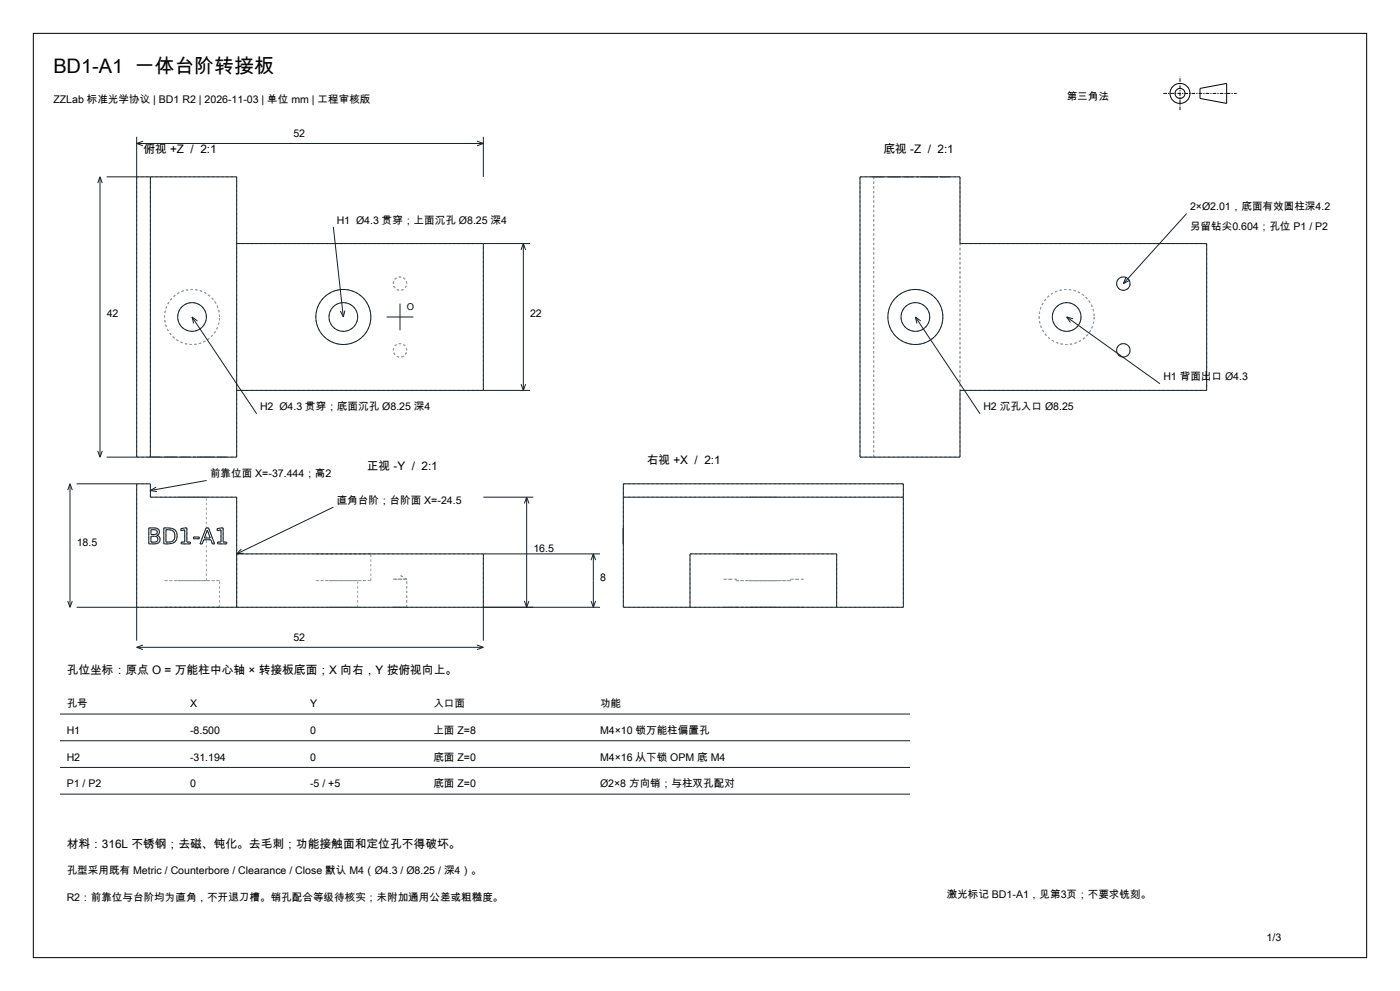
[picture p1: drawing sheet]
<svg xmlns="http://www.w3.org/2000/svg" width="420mm" height="297mm" viewBox="0 0 420 297" stroke-linecap="round" stroke-linejoin="round" font-family="sans-serif">
<g fill="none" stroke="#000" stroke-width=".3">
<path d="M10 10h400v277h-400zM360 26.5l8-1.5v6l-8-1.5z"/>
<circle cx="354" cy="28" r="3"/>
<circle cx="354" cy="28" r="1.5"/>
</g>
<path d="M349 28h22M354 33v-10" fill="none" stroke="#000" stroke-width=".3" stroke-dasharray="1.1 .4 .4 .4" stroke-linecap="butt"/>
<g fill="none" stroke="#8c99a6" stroke-width=".3" stroke-dasharray=".7 .7" stroke-linecap="butt">
<path d="M41 53v84M41 53h30M258 53v84M258 53h4.1M261.6 53h1.7M262.1 53h25.9M262.1 53v84M262.3 53h.9M262.3 53h1M263.2 53h-.9M263.2 53h.5M263.3 53h.7"/>
<path d="M263.3 53h-1M263.3 53h.5M263.4 53h-1.8M263.7 53h.3M263.7 53h-.5M263.8 53h.3M263.8 53h-.5M264 53h.4M264 53h.1M264 53h-.3M264 53h.5M264.1 53h-.7"/>
<path d="M264.1 53h.2M264.1 53h-.3M264.1 53h.1M264.1 53h-.1M264.2 53h-.1M264.3 53h.1M264.3 53h-.2M264.4 53h-.1M264.4 53h-.4M264.4 53h.3M264.5 53h.3M264.6 53h-.5"/>
<path d="M264.6 53h-.2M264.7 53h.1M264.8 53h.2M264.8 53h-.2M264.9 53h-.3M265 53h-.1M266.1 53h1.4M266.8 53h.8M267.5 53h-1.4M267.5 53h1.2M267.6 53h-.8M267.6 53h.8"/>
<path d="M268.4 53h.6M268.4 53h-.8M268.7 53h-1.2M268.7 53h.8M269 53h.4M269 53h-.6M269.4 53h.1M269.4 53h-.4M269.5 53h-.1M269.5 53h-.8M269.5 53h.5M270 53h-.5"/>
<path d="M270 53h.2M270.2 53h-.2M271.3 53h1.1M271.4 53h1M272.4 53h.7M272.4 53h-1.1M273.1 53h1M274.1 53h-2.7M275 53h1.8M276.8 53h-1.8M277 53h1.8M277.7 53h-.7"/>
<path d="M278.1 53h-.4M278.3 53h1.8M278.8 53h.8M279.2 53h-.9M279.6 53h1.8M280.1 53h-.9M280.3 53h-2.2M280.7 53h-.4M281.4 53h-.7M282.2 53h1.1M283.3 53h.6M283.3 53h-1.1"/>
<path d="M283.9 53h1.1M285 53h-2.8M288 53v84M71 73h74M71 73v-20M288 73v44M288 73h74M362 73v44M61.9 95a4.3 4.3 0 0 0-6.3-3.8 4.3 4.3 0 0 0-.4 7.4 4.3 4.3 0 0 0 6.7-3.1v-.5M65.9 95a8.2 8.2 0 0 0-12.2-7.3 8.2 8.2 0 0 0-.7 14.1 8.2 8.2 0 0 0 12.8-5.9l.1-.9M107.3 95a4.3 4.3 0 0 0-6.3-3.8 4.3 4.3 0 0 0-.4 7.4 4.3 4.3 0 0 0 6.7-3.1v-.5M111.2 95a8.2 8.2 0 0 0-12.1-7.3 8.2 8.2 0 0 0-.7 14.1 8.2 8.2 0 0 0 12.8-5.9v-.9"/>
<path d="M122 85a2.01 2.01 0 0 0-2.9-1.8 2.01 2.01 0 0 0-.2 3.5 2.01 2.01 0 0 0 3.1-1.5v-.2M278.9 95a4.3 4.3 0 0 1-6.3 3.8 4.3 4.3 0 0 1-.4-7.4 4.3 4.3 0 0 1 6.7 3.1v.5M282.9 95a8.2 8.2 0 0 1-12.2 7.3 8.2 8.2 0 0 1-.7-14.1 8.2 8.2 0 0 1 12.8 5.9l.1 .9M324.3 95a4.3 4.3 0 0 1-6.3 3.8 4.3 4.3 0 0 1-.4-7.4 4.3 4.3 0 0 1 6.7 3.1v.5M328.2 95a8.3 8.3 0 0 1-12.1 7.3 8.3 8.3 0 0 1-.7-14.1 8.3 8.3 0 0 1 12.8 5.9v.9M339 85a2.01 2.01 0 0 1-2.9 1.8 2.01 2.01 0 0 1-.2-3.5 2.01 2.01 0 0 1 3.1 1.5v.2M71 117h74M71 117v-44M122 105a2.01 2.01 0 0 0-2.9-1.8 2.01 2.01 0 0 0-.2 3.5 2.01 2.01 0 0 0 3.1-1.5v-.2M145 117v-44M288 117h74M339 105a2.01 2.01 0 0 1-2.9 1.8 2.01 2.01 0 0 1-.2-3.5 2.01 2.01 0 0 1 3.1 1.5v.2"/>
<path d="M41 137h30M44.6 137h1.7M45.1 137v-84M45.3 137h.9M45.3 137h1M46.2 137h-.9M46.2 137h.5M46.3 137h.7M46.3 137h-1M46.3 137h.5M46.4 137h-1.8M46.7 137h.3"/>
<path d="M46.7 137h-.5M46.8 137h.3M46.8 137h-.5M47 137h.4M47 137h.1M47 137h-.3M47 137h.5M47.1 137h-.7M47.1 137h.2M47.1 137h-.3M47.1 137h.1M47.1 137h-.1"/>
<path d="M47.2 137h-.1M47.3 137h.1M47.3 137h-.2M47.4 137h-.1M47.4 137h-.4M47.4 137h.3M47.5 137h.3M47.6 137h-.5M47.6 137h-.2M47.7 137h.1M47.8 137h.2M47.8 137h-.2"/>
<path d="M47.9 137h-.3M48 137h-.1M49.1 137h1.4M49.8 137h.8M50.5 137h-1.4M50.5 137h1.2M50.6 137h-.8M50.6 137h.8M51.4 137h.6M51.4 137h-.8M51.7 137h-1.2M51.7 137h.8"/>
<path d="M52 137h.4M52 137h-.6M52.4 137h.1M52.4 137h-.4M52.5 137h-.1M52.5 137h-.8M52.5 137h.5M53 137h-.5M53 137h.2M53.2 137h-.2M54.3 137h1.1M54.4 137h1"/>
<path d="M55.4 137h.7M55.4 137h-1.1M56.1 137h1M57.1 137h-2.7M58 137h1.8M59.8 137h-1.8M60 137h1.8M60.7 137h-.7M61.1 137h-.4M61.3 137h1.8M61.8 137h.8M62.2 137h-.9"/>
<path d="M62.6 137h1.8M63.1 137h-.9M63.3 137h-2.2M63.7 137h-.4M64.4 137h-.7M65.2 137h1.1M66.3 137h.6M66.3 137h-1.1M66.9 137h1.1M68 137h-2.8M71 137v-20M258 137h4.1"/>
<path d="M262.1 137h25.9M41 145v37M41 145h4.1M44.6 158.2h1.7M45.1 149v-4M45.1 149h25.9M45.3 158.7v1.5M46.2 158.7h-.9M46.3 158.2l.7 .1M46.7 158.8l-.5-.1M47 158.3l.4 .2M47 158.9l-.3-.1"/>
<path d="M47.1 159.8l.1-.3M47.1 159.2l-.1-.3M47.2 159.5l-.1-.3M47.4 158.5l.3 .4M47.7 158.9l.1 .5M47.8 159.8l-.2 .3M47.8 159.4v.4M49.1 158.2h1.4M49.8 158.7v3.8M50.5 158.2l1.2 .2M50.6 158.7h-.8M51.4 158.9l-.8-.2"/>
<path d="M51.7 158.4l.8 .4M52 159.2l-.6-.3M52.4 159.8l-.4-.6M52.5 158.8l.5 .7M53 159.5l.2 1.1M53.3 149h8.6M54.3 159v-.6M54.3 158.4l1.1-.2M55.4 158.2h.7M55.4 158.8l-1.1 .2M56.1 158.2v4.3M61.8 158.2h.8"/>
<path d="M61.9 149h-8.6M62.2 158.9l-.9 2.3M62.6 158.2l1.8 4.8M65.2 159v-.6M65.2 158.4l1.1-.2M66.3 158.2h.6M66.3 158.8l-1.1 .2M66.9 158.2v4.3M187 145h84M187 159.8v.3M187 159.4v.4M187 158.9v.5"/>
<path d="M187 158.5v.4M187 158.3v.2M187 158.2v.1M187 159.5v1.1M187 158.8v.7M187 158.4v.4M187 158.2v.2M187 158.2v4.3M187 158.4v-.2M187 159v-.6M187 158.8v.2M187 158.2v4.8"/>
<path d="M187 149h84M187 158.8v-.1M187 158.9v-.1M187 159.2v-.3M187 159.5v-.3M187 159.8v-.3M187 158.7v1.5M187 158.9v-.2M187 159.8v-.6M187 158.7v3.8M187 158.9v2.3M224.7 149h4.3"/>
<path d="M229 149h4.3M233.3 149h-8.6M271 145v37M44.6 163v-4.8M45.3 160.2h.9M45.3 160.7v1.8M45.3 162.5h1M46.2 160.2l.5-.1M46.3 160.7h-1M46.3 162.5l.5-.1M46.4 163h-1.8M46.7 160.1l.3-.1"/>
<path d="M46.8 162.4l.3-.1M46.8 160.8l-.5-.1M47 160l.1-.2M47 160.4l.5 .2M47.1 162.9l-.7 .1M47.1 162.3l.2-.3M47.1 160.9l-.3-.1M47.3 162l.1-.4M47.3 161.2l-.2-.3M47.4 161.6l-.1-.4M47.4 160.3l-.4 .1M47.5 160.6l.3 .2"/>
<path d="M47.6 162.7l-.5 .2M47.6 160.1l-.2 .2M47.8 160.8l.2 .4M47.9 162.2l-.3 .5M48 161.2v.5M48 161.7l-.1 .5M49.1 163v-4.8M49.4 174h16.5M49.8 162.5h.8M50.5 163h-1.4M50.6 162.5l.8-.1M51.4 162.4l.6-.4"/>
<path d="M51.7 162.9l-1.2 .1M52 162l.4-.6M52.4 161.4l.1-.8M52.5 160.6l-.1-.8M52.5 162.4l-.8 .5M53 161.7l-.5 .7M53.2 160.6l-.2 1.1M53.3 174h8.6M54.4 162.5h1M54.4 163v-.5M55.4 162.5v-3.7M56.1 162.5h1"/>
<path d="M57.1 162.5v.5M57.1 163h-2.7M58 160.9h1.8M58 161.5v-.6M59.8 160.9v.6M59.8 161.5h-1.8M60 163l1.8-4.8M60.7 163h-.7M61.1 161.8l-.4 1.2M61.3 161.2h1.8M61.9 174v-25M61.9 174h-8.6"/>
<path d="M63.1 161.2l-.9-2.3M63.3 161.8h-2.2M63.7 163l-.4-1.2M64.4 163h-.7M65.2 162.5h1.1M65.2 163v-.5M65.9 174h-16.5M66.3 162.5v-3.7M66.9 162.5h1.1M68 162.5v.5M68 163h-2.8M71 166v16"/>
<path d="M71 166h74M94.8 166h16.4M94.8 174h16.4M98.7 174h8.6M107.3 174h-8.6M111.2 166h-16.4M111.2 174h-16.4M111.2 174v-8M118 173.6h4M122 173.6h-4M122 173.6l-2-1.2M187 163v-4.8"/>
<path d="M187 162.9v.1M187 162.7v.2M187 162.2v.5M187 161.7v.5M187 161.2v.5M187 160.8v.4M187 160.6v.2M187 160.4v.2M187 160.3v.1M187 160.1v.2M187 162.4v.5M187 161.7v.7"/>
<path d="M187 160.6v1.1M187 163v-.5M187 162.5v.5M187 162.5v-3.7M187 161.5v-.6M187 160.9v.6M187 161.8v1.2M187 163v-1.2M187 160v-.2M187 160.1v-.1M187 160.2v-.1M187 160.8v-.1"/>
<path d="M187 160.7v1.8M187 160.9v-.1M187 161.2v-.3M187 162.5v-.1M187 161.6v-.4M187 162.4v-.1M187 162v-.4M187 162.3v-.3M187 160.6v-.8M187 161.4v-.8M187 162v-.6M187 162.4v-.4"/>
<path d="M187 161.2v-2.3M207 166v16M207 166h44M217 173.6h2M219 173.6h2M220.7 174h8.3M220.7 166h8.3M221 173.6h-4M224.7 174h4.3M229 174h8.3M229 174h4.3M229 166h8.3"/>
<path d="M233.3 174h-8.6M237 173.6h2M237.3 174h-16.6M237.3 166h-16.6M239 173.6h2M241 173.6h-4M251 166v16M41 182h30M49.4 182h16.5M65.9 182h-16.5M65.9 182v-8M71 182h74"/>
<path d="M71 182v-33M98.7 182h8.6M107.3 182h-8.6M107.3 182v-8M118 182h4M122 182h-4M122 182v-8.4M145 182v-16M187 182v-37M217 182h2M219 182h2M220.7 182h8.3"/>
<path d="M221 182h-4M224.7 182h4.3M229 182h8.3M229 182h4.3M233.3 182h-8.6M237 182h2M237.3 182h-16.6M239 182h2M241 182h-4M271 182h-84"/>
</g>
<g fill="none" stroke="#141f29" stroke-width=".3">
<path d="M30 53v84M30 53l-.7 1.9M30 53l.7 1.9M32 53h39v84h-39M41 41v96M41 43h104M41 43l1.9 .7M42.9 42.3l-1.9 .7M45.1 53v84M143.1 42.3l1.9 .7M145 41v12M145 43l-1.9 .7"/>
<path d="M258 53h30v20h74v44h-74v20h-30zM71 73h88M100 68l3 27M145 73v44M157 73v44M157 73l-.7 1.9M157 73l.7 1.9M356 64l-19 21M57.6 95l19.4 29M57.6 95l.5 1.9M57.6 95l1.6 1.2M102.1 93.2l.9 1.8"/>
<path d="M103.5 93.1l-.5 1.9M116 95h8M120 91v8M274.6 95l19.4 29M274.6 95l.5 1.9M274.6 95l1.6 1.2M320 95l28 20M320 95l1.1 1.7M320 95l1.9 .5M337.8 83.1l-.8 1.9M338.8 84.1l-1.8 .9M71 117h88"/>
<path d="M156.3 115.1l.7 1.9M157.7 115.1l-.7 1.9M29.3 135.1l.7 1.9M30.7 135.1l-.7 1.9M21 145v37M21 145l-.7 1.9M21 145l.7 1.9M23 145h22.1v4h25.9v33M41 145v47M44.6 158.2h1.7a1.16 1.16 0 0 1 1.5 .7 1.16 1.16 0 0 1-.8 1.5 1.33 1.33 0 0 1 1 1.6 1.33 1.33 0 0 1-1.6 1h-1.8zM45.1 147l2 .3M45.3 158.7h.9a.75 .75 0 0 1 1 .8 .75 .75 0 0 1-1 .7h-.9z"/>
<path d="M46.8 146l-1.7 1M49.1 158.2h1.4a2.41 2.41 0 0 1 2.7 2.4 2.41 2.41 0 0 1-2.7 2.4h-1.4zM49.8 158.7a1.99 1.99 0 0 1 2.7 1.9 1.63 1.63 0 0 1-1.9 1.9h-.8zM54.3 158.4l1.8-.2v4.3h1v.5h-2.7v-.5h1v-3.7l-1.1 .2zM61.8 158.2h.8l1.8 4.8h-.7l-.4-1.2h-2.2l-.4 1.2h-.7zM62 144l-16.9 3M62.2 158.9l.9 2.3h-1.8zM65.2 158.4l1.7-.2v4.3h1.1v.5h-2.8v-.5h1.1v-3.7l-1.1 .2zM100 152l-29 14M145 149h15M158 149v33M158 149l-.7 1.9"/>
<path d="M158 149l.7 1.9M187 149h84M187 145h84v37h-84zM45.3 160.7h1a.89 .89 0 0 1 1.1 .9 .89 .89 0 0 1-1.1 .9h-1zM58 160.9h1.8v.6h-1.8zM71 166h109M72.4 164.6l-1.4 1.4M73 165.8l-2 .2M145 166v26M178 166v16M178 166l-.7 1.9M178 166l.7 1.9"/>
<path d="M20.3 180.1l.7 1.9M21.7 180.1l-.7 1.9M23 182h157M41 194h104M41 194l1.9 .7M42.9 193.3l-1.9 .7M143.1 193.3l1.9 .7M145 194l-1.9 .7M157.3 180.1l.7 1.9M158.7 180.1l-.7 1.9M177.3 180.1l.7 1.9M178.7 180.1l-.7 1.9"/>
<path d="M207 182v-16h44v16M18 214h255M18 222h255M18 230h255M18 238h255"/>
<circle cx="57.6" cy="95" r="4.3"/>
<circle cx="103" cy="95" r="8.2"/>
<circle cx="103" cy="95" r="4.3"/>
<circle cx="274.6" cy="95" r="4.3"/>
<circle cx="274.6" cy="95" r="8.2"/>
<circle cx="320" cy="95" r="4.3"/>
<circle cx="337" cy="85" r="2.01"/>
<circle cx="337" cy="105" r="2.01"/>
</g>
<text font-size="6" x="16" y="22">BD1-A1 一体台阶转接板</text>
<g font-size="3.5">
<text x="43" y="46">俯视 +Z / 2:1</text>
<text x="265" y="46">底视 -Z / 2:1</text>
<text x="110" y="141">正视 -Y / 2:1</text>
<text x="194" y="139">右视 +X / 2:1</text>
<text x="20" y="202">孔位坐标：原点 O = 万能柱中心轴 × 转接板底面；X 向右，Y 按俯视向上。</text>
<text x="20" y="254">材料：316L 不锈钢；去磁、钝化。去毛刺；功能接触面和定位孔不得破坏。</text>
</g>
<g font-size="3.2">
<text x="320" y="30">第三角法</text>
<text x="16" y="31">ZZLab 标准光学协议 | BD1 R2 | 2026-11-03 | 单位 mm | 工程审核版</text>
<text x="88" y="41">52</text>
<text x="357" y="63">2×Ø2.01，底面有效圆柱深4.2</text>
<text x="101" y="67">H1 Ø4.3 贯穿；上面沉孔 Ø8.25 深4</text>
<text x="357" y="69">另留钻尖0.604；孔位 P1 / P2</text>
<text x="32" y="95">42</text>
<text x="159" y="95">22</text>
<text x="349" y="114">H1 背面出口 Ø4.3</text>
<text x="78" y="123">H2 Ø4.3 贯穿；底面沉孔 Ø8.25 深4</text>
<text x="295" y="123">H2 沉孔入口 Ø8.25</text>
<text x="63" y="143">前靠位面 X=-37.444；高2</text>
<text x="101" y="151">直角台阶；台阶面 X=-24.5</text>
<text x="23" y="163.5">18.5</text>
<text x="160" y="165.5">16.5</text>
<text x="180" y="174">8</text>
<text x="88" y="192">52</text>
<text x="20" y="212">孔号</text>
<text x="57" y="212">X</text>
<text x="93" y="212">Y</text>
<text x="130" y="212">入口面</text>
<text x="180" y="212">功能</text>
<text x="20" y="220">H1</text>
<text x="57" y="220">-8.500</text>
<text x="93" y="220">0</text>
<text x="130" y="220">上面 Z=8</text>
<text x="180" y="220">M4×10 锁万能柱偏置孔</text>
<text x="20" y="228">H2</text>
<text x="57" y="228">-31.194</text>
<text x="93" y="228">0</text>
<text x="130" y="228">底面 Z=0</text>
<text x="180" y="228">M4×16 从下锁 OPM 底 M4</text>
<text x="20" y="236">P1 / P2</text>
<text x="57" y="236">0</text>
<text x="93" y="236">-5 / +5</text>
<text x="130" y="236">底面 Z=0</text>
<text x="180" y="236">Ø2×8 方向销；与柱双孔配对</text>
<text x="20" y="262">孔型采用既有 Metric / Counterbore / Clearance / Close 默认 M4（Ø4.3 / Ø8.25 / 深4）。</text>
<text x="284" y="269">激光标记 BD1-A1，见第3页；不要求铣刻。</text>
<text x="20" y="270">R2：前靠位与台阶均为直角，不开退刀槽。销孔配合等级待核实；未附加通用公差或粗糙度。</text>
<text x="380" y="282">1/3</text>
</g>
<text font-size="2.8" x="122" y="93">O</text>
</svg>
